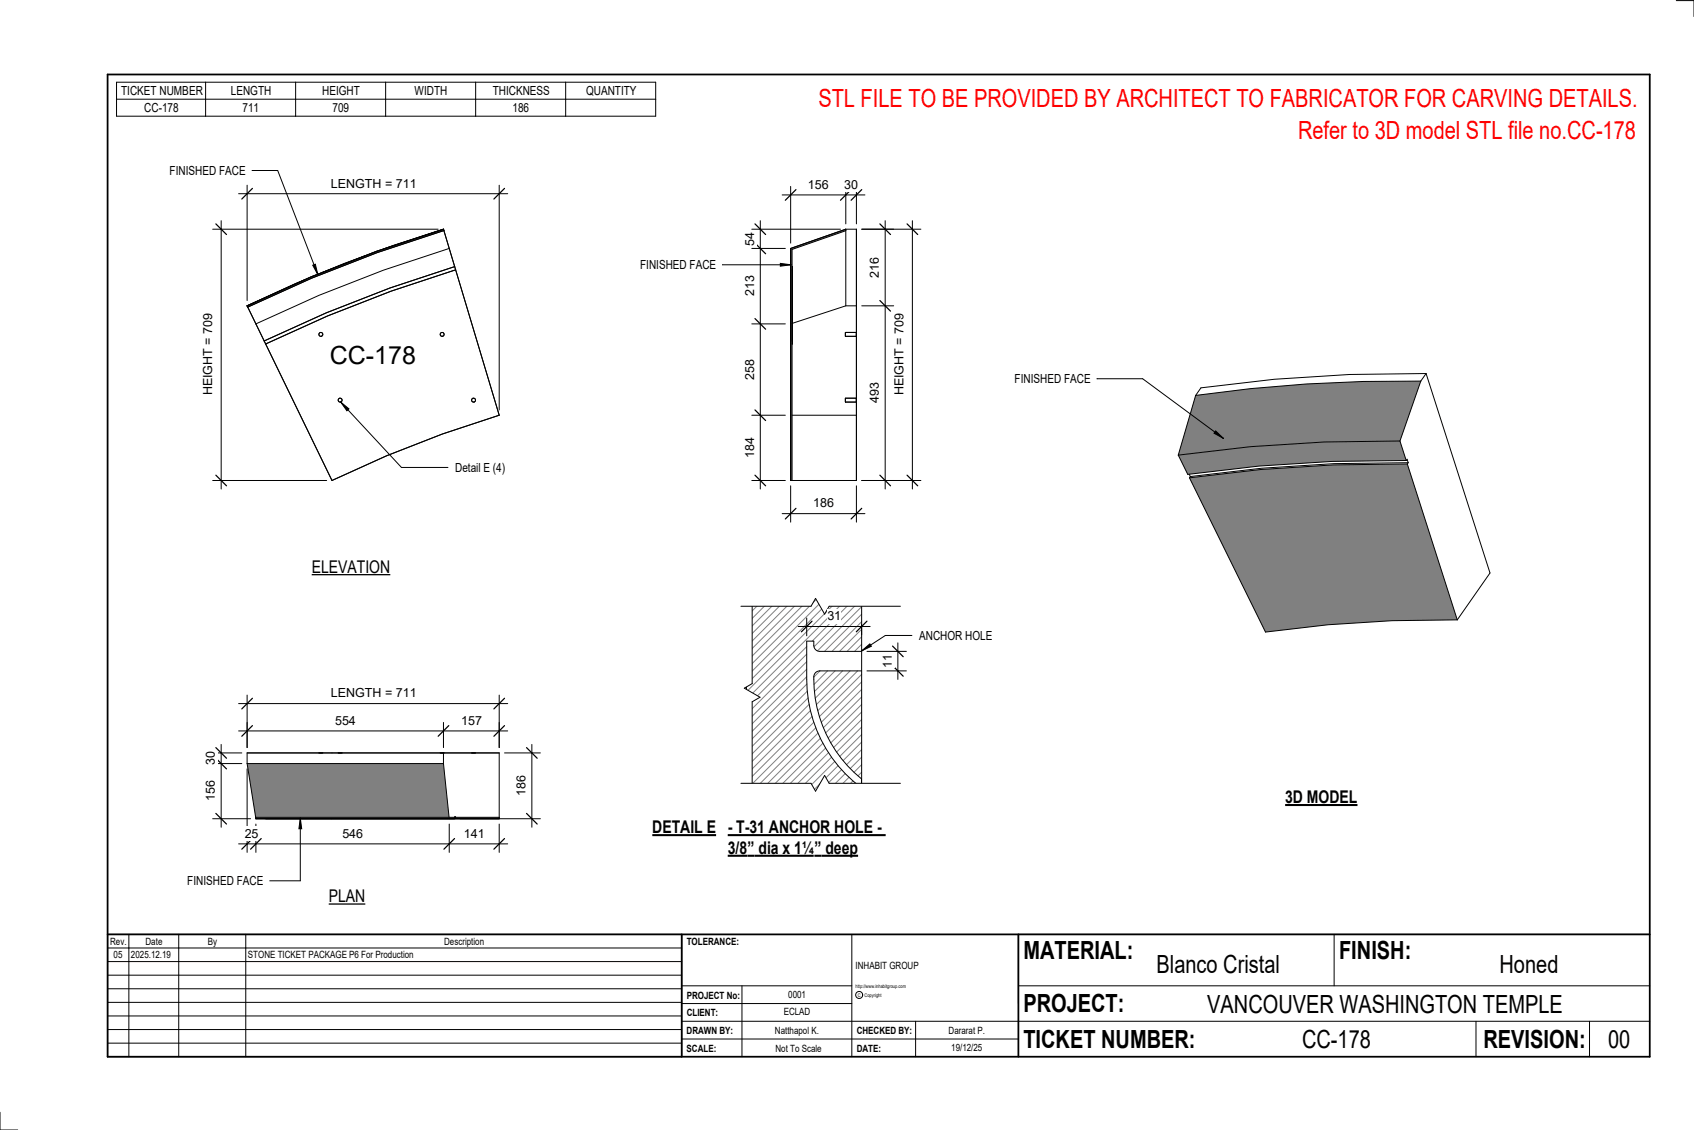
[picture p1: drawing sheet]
<svg xmlns="http://www.w3.org/2000/svg" width="914mm" height="610mm" viewBox="0 0 914 610" stroke-linecap="round" stroke-linejoin="round" font-family="sans-serif">
<g fill="#808080">
<path d="M642 258l38-5 40-2 40-1 27 84-36 1-34 2-34 4z"/>
<path d="M645 213a784 784 0 0 1 122-7l-11 32h-41l-40 3-39 5z"/>
<path d="M636 246l39-5 40-3h41l3 10-40 1-39 2-39 5z"/>
</g>
<g fill="none" stroke="#000" stroke-width=".54">
<path d="M645 213l-9 33M767 206a784 784 0 0 0-122 7M767 206l-11 32M770 202h-42l-40 3-40 4-3 4M770 202l34 107-17 25M770 202l-3 4M756 238h-41l-40 3-39 5M756 238l3 10M636 246l5 10 39-5 39-2 40-1M642 256l1 1M642 258l41 83 34-4 34-2 36-1M643 257l-1 1"/>
<path d="M759 248h1v2M760 250l-40 1-40 2-38 5M760 250l27 84M760 250h-40l-39 3-38 4M760 250h.1"/>
</g>
<path d="M427 134l30-10-29 11v124h-1z" fill="#7c7c7c"/>
<g fill="none" stroke="#000" stroke-width=".54">
<path d="M427 134v41M427 134v125M457 124v41M457 124l-30 10M457 124h5M457 124l-29 11v124M462 124v41h-5M462 124v135M427 146v40M427 144v40M428 146h.1M428 144h.1"/>
<path d="M428 146v40M428 144v40M428 144v2M456 179v2M456 179h6M457 165l-29 9M462 179v2M428 186h.1M428 184h.1M428 184v2M456 181h6M456 215v2z"/>
<path d="M456 215h6M456 217h6M462 215v2zM427 224v35M428 224h34v35M427 259h35"/>
</g>
<path d="M133 165l35-16 35-13 36-12h1l-36 12-36 14-34 16z" fill="#7c7c7c"/>
<g fill="none" stroke="#000" stroke-width=".54">
<path d="M197 138l-23 9M239 124l30 100-30 10-30 12-30 13-46-94M239 124l-32 10M239 124l3 10M239 124l-36 12-35 13-35 16M239 124h1l-36 12-36 14-34 16M242 134l4 12-35 11-34 13-34 16M242 134l-35 12-35 13-34 16-5-10M165 151l-32 14M245 144l-35 11-34 14-33 15"/>
<circle cx="173" cy="180" r="1.1"/>
<circle cx="239" cy="180" r="1.1"/>
<circle cx="184" cy="216" r="1.1"/>
<circle cx="256" cy="216" r="1.1"/>
</g>
<path d="M133 412h106l3 29h-104v1z" fill="#808080"/>
<path d="M138 441h131v1h-131z" fill="#7c7c7c"/>
<g fill="none" stroke="#000" stroke-width=".54">
<path d="M133 406h136M133 412h106M133 412l5 30M133 406h106M133 406v6M172 406h2zM183 406h2zM238 406h2zM239 412l3 29M239 406h30M239 406v6M255 406h2z"/>
<path d="M269 406v36M138 442h104M138 442h131M143 442h102M143 442h103M179 442h90M245 441h1M269 441h-131v1"/>
</g>
<path d="M403 322h62v29h-23l-2-1-1-4h-4a116 116 0 0 0 4 43 73 73 0 0 0 26 36v-5a67 67 0 0 1-25-56l1-2h1h23v65h-62z" fill="#fff"/>
<g fill="none" stroke="#808080" stroke-width=".54">
<path d="M406 322l-3 3M410 322l-7 7M414 322l-11 11M418 322l-15 15M422 322l-19 19M426 322l-23 23M430 322l-27 27M434 322l-31 31M438 322l-35 35M442 322l-39 39M446 322l-43 43M450 322l-47 47"/>
<path d="M454 322l-51 51M458 322l-55 55M462 322l-24 24M465 323l-26 26M465 327l-24 24M465 331l-20 20M465 335l-16 16M465 339l-12 12M435 349l-32 32M435 353l-32 32M435 357l-32 32M465 344l-8 7"/>
<path d="M465 348l-4 3M435 361l-32 33M435 365l-32 33M436 369l-33 33M436 373l-33 33M436 376l-33 34M437 380l-34 34M443 362l-4 3M447 362l-8 7M451 362l-11 11M455 362l-15 15M459 362l-18 18"/>
<path d="M463 362l-22 21M465 364l-23 23M465 368l-22 22M465 372l-21 21M465 376l-19 19M437 383l-34 35M438 387l-35 35M439 390l-36 36M440 393l-34 34M442 395l-32 32M443 398l-29 29M465 380l-18 18"/>
<path d="M465 384l-17 17M465 388l-15 15M465 392l-13 14M465 396l-12 12M444 401l-26 26M446 404l-24 23M447 406l-21 21M449 408l-19 19M451 411l-17 16M452 413l-14 14M454 415l-12 12M456 417l-10 10"/>
<path d="M458 419l-8 8M465 400l-10 10M465 404l-8 9M465 408l-6 7M465 413l-4 4M465 417l-2 2M460 421l-5 6M463 423l-4 4M465 421h.1M465 425l-2 2"/>
</g>
<path d="M410 119v145M406 124h48M406 134h18M406 175h18M406 224h18M406 259h18M403 322h62v105h-62zM465 351h-23l-2-1-1-4h-4a116 116 0 0 0 4 43 73 73 0 0 0 26 36v-5a67 67 0 0 1-25-56l1-2h1h23" fill="none" stroke="#000" stroke-width=".54"/>
<path d="M408 121l5 6M408 131l5 6M408 172l5 6M408 221l5 6M408 256l5 6" fill="none" stroke="#000" stroke-width=".67"/>
<g fill="#fff">
<path d="M401 236h8v11h-8z"/>
<path d="M401 194h8v11h-8z"/>
<path d="M401 149h8v11h-8z"/>
<path d="M401 125h8v8h-8z"/>
</g>
<path d="M478 119v145M465 124h17M465 165h17M465 259h17" fill="none" stroke="#000" stroke-width=".54"/>
<path d="M475 121l6 6M475 162l6 6M475 256l6 6" fill="none" stroke="#000" stroke-width=".67"/>
<g fill="#fff">
<path d="M468 207h8v11h-8z"/>
<path d="M468 139h8v11h-8z"/>
</g>
<path d="M492 119v145M465 124h32M465 259h32" fill="none" stroke="#000" stroke-width=".54"/>
<path d="M490 121l5 6M490 256l5 6" fill="none" stroke="#000" stroke-width=".67"/>
<path d="M482 169h7v44h-7z" fill="#fff"/>
<path d="M422 277h45M427 262v20M462 262v20" fill="none" stroke="#000" stroke-width=".54"/>
<path d="M430 274l-6 6M465 274l-6 6" fill="none" stroke="#000" stroke-width=".67"/>
<path d="M439 268h11v7h-11z" fill="#fff"/>
<path d="M422 105h45M427 101v30M457 101v20M462 101v20" fill="none" stroke="#000" stroke-width=".54"/>
<path d="M430 102l-6 6M459 102l-5 6M465 102l-6 6" fill="none" stroke="#000" stroke-width=".67"/>
<g fill="#fff">
<path d="M436 96h11v7h-11z"/>
<path d="M456 96h7v7h-7z"/>
<path d="M178 184h47v15h-47z"/>
</g>
<path d="M133 100v62M269 100v121M129 105h145" fill="none" stroke="#000" stroke-width=".54"/>
<path d="M136 102l-5 5M272 102l-5 5" fill="none" stroke="#000" stroke-width=".67"/>
<path d="M179 95h45v8h-45z" fill="#fff"/>
<path d="M119 119v145M115 124h122M115 259h61" fill="none" stroke="#000" stroke-width=".54"/>
<path d="M117 121l5 6M117 256l5 6" fill="none" stroke="#000" stroke-width=".67"/>
<path d="M109 169h7v44h-7z" fill="#fff"/>
<path d="M184 217l4 4-1 1z" fill="#000"/>
<path d="M184 217l4 4-1 1zM184 217l33 35h25" fill="none" stroke="#000" stroke-width=".54"/>
<path d="M246 248h26v8h-26z" fill="#fff"/>
<path d="M129 394h145M133 390v13M239 390v13M269 390v13" fill="none" stroke="#000" stroke-width=".54"/>
<path d="M136 391l-5 6M242 391l-5 6M272 391l-5 6" fill="none" stroke="#000" stroke-width=".67"/>
<g fill="#fff">
<path d="M181 385h11v7h-11z"/>
<path d="M249 385h11v7h-11z"/>
</g>
<path d="M129 380h145M133 375v28M269 375v28" fill="none" stroke="#000" stroke-width=".54"/>
<path d="M136 377l-5 5M272 377l-5 5" fill="none" stroke="#000" stroke-width=".67"/>
<path d="M179 370h45v8h-45z" fill="#fff"/>
<path d="M115 412h16M115 406h16M119 402v44M115 442h20" fill="none" stroke="#000" stroke-width=".54"/>
<path d="M117 409l5 6M117 403l5 6M117 439l5 6" fill="none" stroke="#000" stroke-width=".67"/>
<g fill="#fff">
<path d="M110 405h8v8h-8z"/>
<path d="M110 421h8v11h-8z"/>
</g>
<path d="M133 415v45M129 455h145M138 445v15M242 445v15M269 445v15" fill="none" stroke="#000" stroke-width=".54"/>
<path d="M136 452l-5 6M141 452l-6 6M245 452l-5 6M272 452l-5 6" fill="none" stroke="#000" stroke-width=".67"/>
<g fill="#fff">
<path d="M132 446h7v7h-7z"/>
<path d="M185 446h11v7h-11z"/>
<path d="M250 446h11v7h-11z"/>
</g>
<path d="M272 406h20M287 402v44M248 442h44" fill="none" stroke="#000" stroke-width=".54"/>
<path d="M284 403l6 6M284 439l6 6" fill="none" stroke="#000" stroke-width=".67"/>
<g fill="#fff">
<path d="M278 418h7v11h-7z"/>
<path d="M399 321h7v48l-4 2 8 5-4 3v48h-7z"/>
</g>
<path d="M406 321v48l-4 2 8 5-4 3v48M465 351l5-4v2zM492 343h-14l-13 8" fill="none" stroke="#000" stroke-width=".54"/>
<path d="M465 351l5-4v2z" fill="#000"/>
<g fill="#fff">
<path d="M496 339h39v8h-39z"/>
<path d="M400 320h86v7h-38l-3 4-5-8-2 4h-38z"/>
</g>
<path d="M400 327h38l2-4 5 8 3-4h38" fill="none" stroke="#000" stroke-width=".54"/>
<path d="M400 423h38l2 4 5-9 3 5h38v6h-86z" fill="#fff"/>
<path d="M468 351h21M485 347v20M468 362h21M400 423h38l2 4 5-9 3 5h38" fill="none" stroke="#000" stroke-width=".54"/>
<path d="M482 359l6 6M482 349l6 5" fill="none" stroke="#000" stroke-width=".67"/>
<path d="M475 353h8v7h-8z" fill="#fff"/>
<path d="M431 338h39M435 333v10M465 337v6" fill="none" stroke="#000" stroke-width=".54"/>
<path d="M438 335l-5 6M468 335l-6 6" fill="none" stroke="#000" stroke-width=".67"/>
<g fill="#fff">
<path d="M447 329h7v7h-7z"/>
<path d="M352 441h35v11h-35z"/>
</g>
<path d="M352 451h35" fill="none" stroke="#000" stroke-width="1.1" stroke-linecap="butt"/>
<g fill="#fff">
<path d="M393 441h85v11h-85z"/>
<path d="M393 452h10v11h-10z"/>
<path d="M403 452h4v11h-4z"/>
<path d="M407 452h33v11h-33z"/>
<path d="M440 452h3v11h-3z"/>
<path d="M443 452h20v11h-20z"/>
</g>
<path d="M393 451h85M393 462h46M440 462h23" fill="none" stroke="#000" stroke-width="1.1" stroke-linecap="butt"/>
<g fill="none" stroke="#000" stroke-width=".54">
<path d="M905 0h9v9M460 504v66M720 504v28M891 504h-341v37M368 532h92M401 532v38M550 532h341M368 551h523M368 541h92M494 551v19M797 551v19M858 551v19"/>
<path d="M368 561h182M0 600v10h10"/>
<circle cx="464" cy="537" r="1.9"/>
</g>
<path d="M58 40h833v530h-833zM58 504h833M368 504v66M550 504v66" fill="none" stroke="#000" stroke-width=".96"/>
<g fill="#fff">
<path d="M652 534h192v15h-192z"/>
<path d="M513 562h17v6h-17z"/>
<path d="M425 533h10v6h-10z"/>
<path d="M423 543h15v6h-15z"/>
<path d="M418 553h24v6h-24z"/>
<path d="M624 513h68v15h-68z"/>
<path d="M809 513h33v15h-33z"/>
<path d="M512 553h20v6h-20z"/>
<path d="M703 553h37v15h-37z"/>
<path d="M442 45h443v16h-443z"/>
<path d="M868 553h12v15h-12z"/>
<path d="M61 512h5v6h-5z"/>
<path d="M701 63h184v15h-184z"/>
<path d="M168 301h43v10h-43z"/>
</g>
<path d="M168 310h43" fill="none" stroke="#000" stroke-width=".69" stroke-linecap="butt"/>
<path d="M177 478h20v11h-20z" fill="#fff"/>
<path d="M177 488h20" fill="none" stroke="#000" stroke-width=".69" stroke-linecap="butt"/>
<path d="M694 424h39v12h-39z" fill="#fff"/>
<path d="M694 434h39" fill="none" stroke="#000" stroke-width="1.1" stroke-linecap="butt"/>
<g fill="none" stroke="#000" stroke-width=".54">
<path d="M63 44h291v19h-291zM63 54h291M111 44v19M160 44v19M208 44v19M257 44v19M305 44v19M390 143h37M421 142l6 1-6 1zM58 504h310v66h-310zM58 519h310M58 511h310"/>
<path d="M70 504v66M96 504v66M133 504v66M58 533h310M58 526h310M58 555h310M58 548h310M58 541h310M58 563h310"/>
</g>
<path d="M421 142l6 1-6 1z" fill="#000"/>
<path d="M346 139h40v8h-40z" fill="#fff"/>
<path d="M592 204h25l43 32M656 232l4 4-5-2z" fill="none" stroke="#000" stroke-width=".54"/>
<path d="M656 232l4 4-5-2z" fill="#000"/>
<path d="M548 201h40v7h-40z" fill="#fff"/>
<path d="M169 143h1l2 5z" fill="#000"/>
<path d="M136 92h14l22 56M169 143h1l2 5z" fill="none" stroke="#000" stroke-width=".54"/>
<path d="M92 88h40v8h-40z" fill="#fff"/>
<path d="M162 441l1 6h-2z" fill="#000"/>
<path d="M162 441l1 6h-2zM162 441v34h-16" fill="none" stroke="#000" stroke-width=".54"/>
<path d="M101 471h41v8h-41z" fill="#fff"/>
<g font-size="13.5" fill="#f00">
<text x="442" y="58">STL FILE TO BE PROVIDED BY ARCHITECT TO FABRICATOR FOR CARVING DETAILS.</text>
<text x="701" y="75">Refer to 3D model STL file no.CC-178</text>
</g>
<g font-size="13.5">
<text x="178" y="196">CC-178</text>
<text x="552" y="517">MATERIAL:</text>
<text x="723" y="517">FINISH:</text>
<text x="624" y="525">Blanco Cristal</text>
<text x="809" y="525">Honed</text>
<text x="552" y="546">PROJECT:</text>
<text x="652" y="546">VANCOUVER WASHINGTON TEMPLE</text>
<text x="552" y="565">TICKET NUMBER:</text>
<text x="703" y="565">CC-178</text>
<text x="801" y="565">REVISION:</text>
<text x="868" y="565">00</text>
</g>
<g font-size="9.4">
<text x="168" y="309">ELEVATION</text>
<text x="694" y="433">3D MODEL</text>
<text x="352" y="449">DETAIL E</text>
<text x="393" y="449">- T-31 ANCHOR HOLE -</text>
<text x="393" y="461">3/8</text>
<text x="403" y="461">”</text>
<text x="409" y="461">dia x 1¼</text>
<text x="440" y="461">”</text>
<text x="446" y="461">deep</text>
<text x="177" y="487">PLAN</text>
</g>
<g font-size="6.7">
<text x="65" y="51">TICKET NUMBER</text>
<text x="125" y="51">LENGTH</text>
<text x="174" y="51">HEIGHT</text>
<text x="224" y="51">WIDTH</text>
<text x="266" y="51">THICKNESS</text>
<text x="316" y="51">QUANTITY</text>
<text x="78" y="60">CC-178</text>
<text x="131" y="60">711</text>
<text x="179" y="60">709</text>
<text x="277" y="60">186</text>
<text x="92" y="94">FINISHED FACE</text>
<text x="179" y="101">LENGTH = 711</text>
<text x="436" y="102">156</text>
<text x="456" y="102">30</text>
<text x="407" y="133" transform="rotate(-90 407 133)">54</text>
<text x="346" y="145">FINISHED FACE</text>
<text x="474" y="150" transform="rotate(-90 474 150)">216</text>
<text x="407" y="160" transform="rotate(-90 407 160)">213</text>
<text x="407" y="205" transform="rotate(-90 407 205)">258</text>
<text x="548" y="207">FINISHED FACE</text>
<text x="115" y="213" transform="rotate(-90 115 213)">HEIGHT = 709</text>
<text x="488" y="213" transform="rotate(-90 488 213)">HEIGHT = 709</text>
<text x="474" y="218" transform="rotate(-90 474 218)">493</text>
<text x="407" y="247" transform="rotate(-90 407 247)">184</text>
<text x="246" y="255">Detail E (4)</text>
<text x="439" y="274">186</text>
<text x="447" y="335">31</text>
<text x="496" y="345">ANCHOR HOLE</text>
<text x="481" y="360" transform="rotate(-90 481 360)">11</text>
<text x="179" y="376">LENGTH = 711</text>
<text x="181" y="391">554</text>
<text x="249" y="391">157</text>
<text x="116" y="413" transform="rotate(-90 116 413)">30</text>
<text x="284" y="429" transform="rotate(-90 284 429)">186</text>
<text x="116" y="432" transform="rotate(-90 116 432)">156</text>
<text x="132" y="452">25</text>
<text x="185" y="452">546</text>
<text x="250" y="452">141</text>
<text x="101" y="478">FINISHED FACE</text>
</g>
<g font-size="5.4">
<text x="59" y="510">Rev.</text>
<text x="79" y="510">Date</text>
<text x="112" y="510">By</text>
<text x="240" y="510">Description</text>
<text x="371" y="510">TOLERANCE:</text>
<text x="61" y="517">05</text>
<text x="71" y="517">2025.12.19</text>
<text x="134" y="517">STONE TICKET PACKAGE P6 For Production</text>
<text x="462" y="523">INHABIT GROUP</text>
<text x="371" y="539">PROJECT No:</text>
<text x="425" y="538">0001</text>
<text x="371" y="548">CLIENT:</text>
<text x="423" y="548">ECLAD</text>
<text x="371" y="558">DRAWN BY:</text>
<text x="418" y="558">Natthapol K.</text>
<text x="462" y="558">CHECKED BY:</text>
<text x="512" y="558">Dararat P.</text>
<text x="371" y="567">SCALE:</text>
<text x="419" y="567">Not To Scale</text>
<text x="462" y="567">DATE:</text>
<text x="513" y="567">19/12/25</text>
</g>
<g font-size="2.7">
<text x="462" y="533">http://www.inhabitgroup.com</text>
<text x="463" y="538">C</text>
<text x="467" y="538">Copyright</text>
</g>
</svg>
